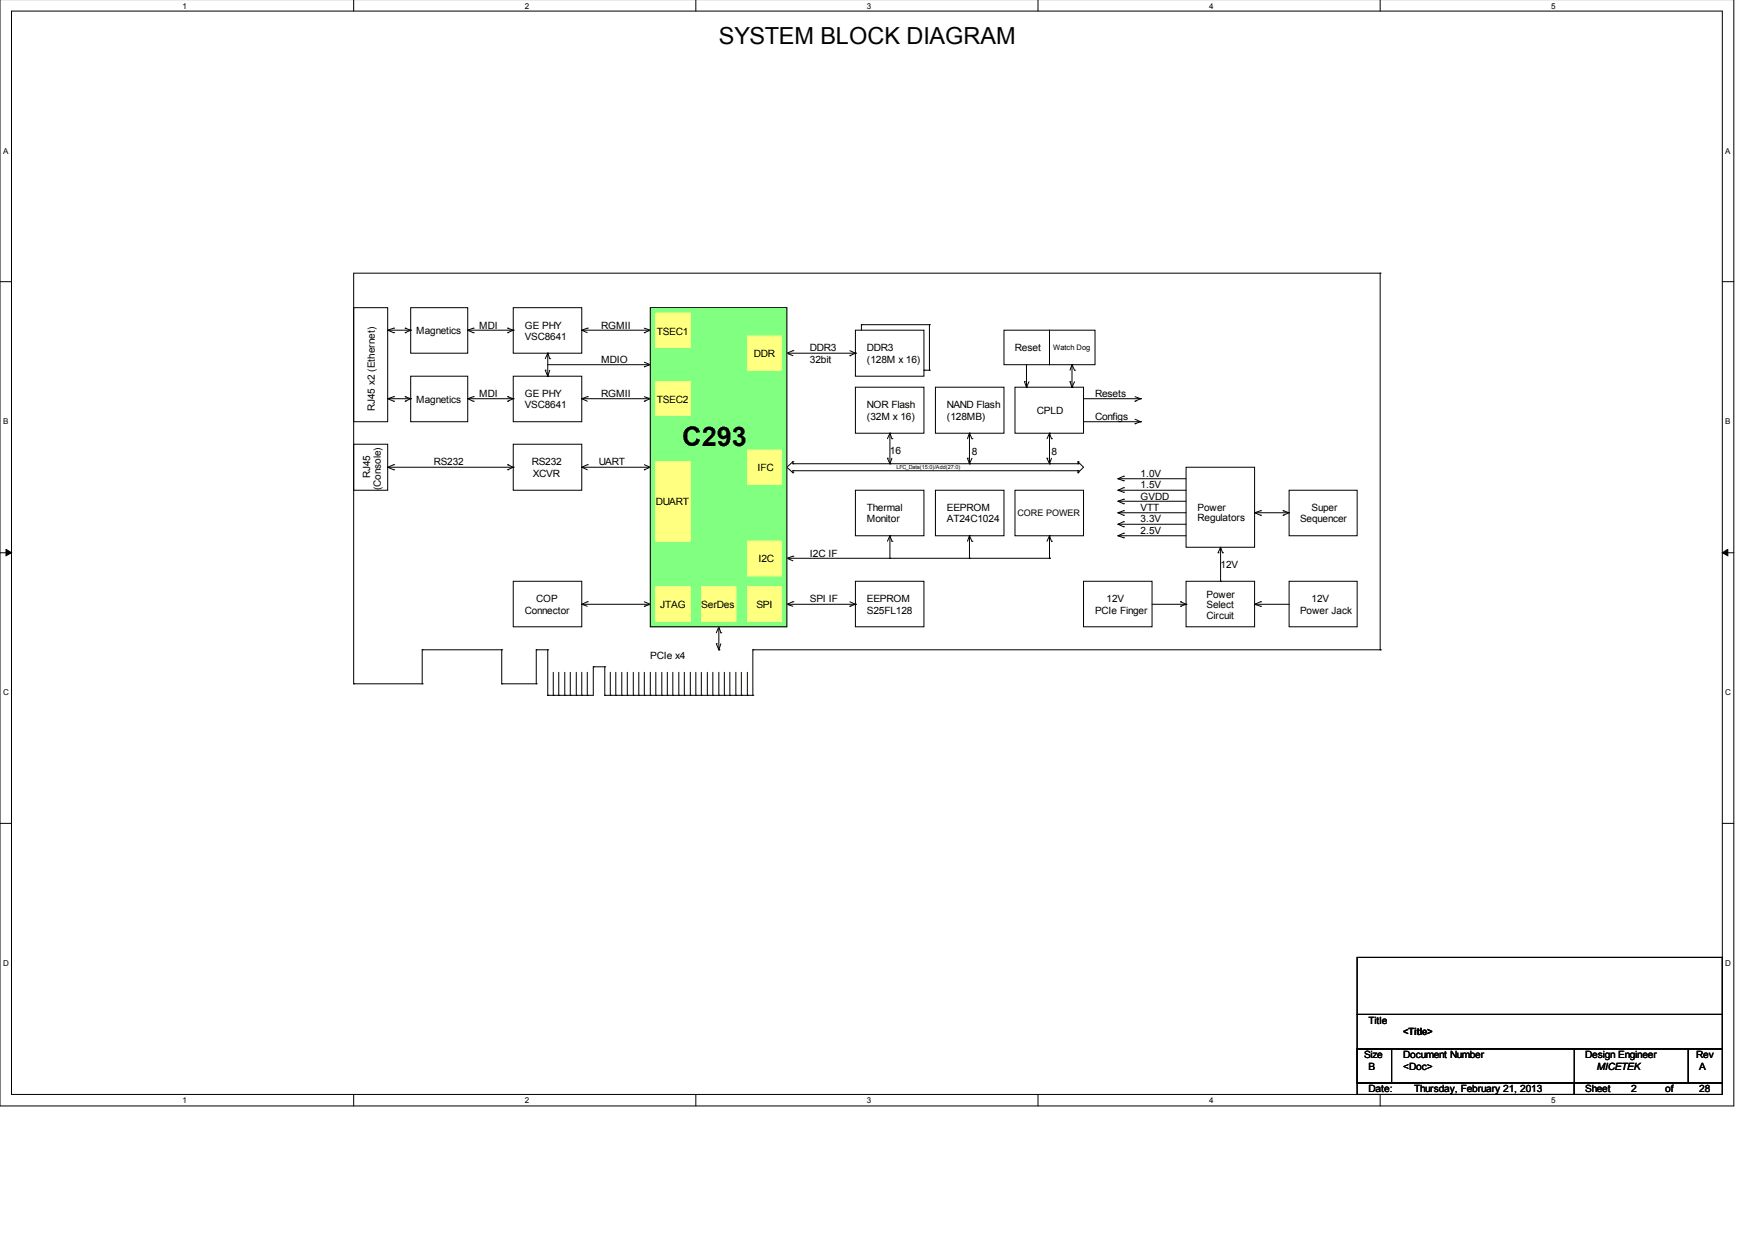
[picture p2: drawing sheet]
<svg xmlns="http://www.w3.org/2000/svg" width="297mm" height="210mm" viewBox="0 0 297 210" stroke-linecap="round" stroke-linejoin="round" font-family="sans-serif">
<path d="M0 -.1v187.3h293.5v-187.3M1.9 1.9h289.6v183.4h-289.6z" fill="none" stroke="#000" stroke-width=".17"/>
<g fill="#fff">
<path d="M30.9 .2h.7v1.4h-.7z"/>
<path d="M30.9 185.5h.7v1.5h-.7z"/>
</g>
<path d="M59.9 -.1v2M59.9 185.3v1.9" fill="none" stroke="#000" stroke-width=".17"/>
<g fill="#fff">
<path d="M88.8 .2h.7v1.4h-.7z"/>
<path d="M88.8 185.5h.7v1.5h-.7z"/>
</g>
<path d="M117.8 -.1v2M117.8 185.3v1.9" fill="none" stroke="#000" stroke-width=".17"/>
<g fill="#fff">
<path d="M146.7 .2h.7v1.4h-.7z"/>
<path d="M146.7 185.5h.7v1.5h-.7z"/>
</g>
<path d="M175.7 -.1v2M175.7 185.3v1.9" fill="none" stroke="#000" stroke-width=".17"/>
<g fill="#fff">
<path d="M204.6 .2h.7v1.4h-.7z"/>
<path d="M204.6 185.5h.7v1.5h-.7z"/>
</g>
<path d="M233.6 -.1v2M233.6 185.3v1.9" fill="none" stroke="#000" stroke-width=".17"/>
<g fill="#fff">
<path d="M262.6 .2h.6v1.4h-.6z"/>
<path d="M262.6 185.5h.6v1.5h-.6z"/>
<path d="M.5 24.7h.9v1.5h-.9z"/>
<path d="M292 24.7h.9v1.5h-.9z"/>
<path d="M.5 70.5h.9v1.5h-.9z"/>
<path d="M292 70.5h.9v1.5h-.9z"/>
</g>
<path d="M0 47.7h1.9M291.5 47.7h2" fill="none" stroke="#000" stroke-width=".17"/>
<g fill="#fff">
<path d="M.5 116.4h.9v1.5h-.9z"/>
<path d="M292 116.4h.9v1.5h-.9z"/>
</g>
<path d="M0 93.6h1.9M291.5 93.6h2" fill="none" stroke="#000" stroke-width=".17"/>
<path d="M1 93l.9 .6-.9 .5zM291.5 93.6l.9-.6v1.1z" fill="#000" stroke="#000" stroke-width=".17"/>
<g fill="#fff">
<path d="M.5 162.2h.9v1.5h-.9z"/>
<path d="M292 162.2h.9v1.5h-.9z"/>
</g>
<g fill="none" stroke="#000" stroke-width=".17">
<path d="M59.9 52.1h5.7v19.3h-5.7zM65.6 55.9h3.9M65.6 55.9l1 .4M66.6 55.6h.1M66.6 56.3h.1M66.6 55.6l-1 .3M68.6 56.3h.1M68.6 55.6h.1M68.6 55.6l.9 .3M69.5 52.1h9.7v7.7h-9.7zM69.5 55.9h.1M69.5 55.9l-.9 .4"/>
<path d="M79.2 55.9h7.7M79.2 55.9l.9 .4M80.1 55.6h.1M80.1 56.3h.1M80.1 55.6l-.9 .3M85.9 56.3h.1M85.9 55.6h.1M85.9 55.6l1 .3M86.9 52.1h11.6v7.7h-11.6zM86.9 55.9h.1M86.9 55.9l-1 .4M92.7 59.8h.1"/>
<path d="M92.7 59.8v3.9M92.7 59.8l-.4 .9M92.7 59.8l.3 .9M98.5 55.9h.1M98.5 55.9h11.6M98.5 55.9l.9 .4M99.4 55.6h.1M99.4 55.6l-.9 .3M109.1 56.3h.1M109.1 55.6l1 .3M110.1 52.1h23.1v54h-23.1zM110.1 55.9h.1"/>
<path d="M110.1 55.9l-1 .4M133.2 59.8h.1M133.2 59.8h11.6M133.2 59.8l1 .4M134.2 59.4h.1M134.2 59.4l-1 .4M143.8 59.4l1 .4M144.8 55.9h11.6v7.8h-11.6zM144.8 59.8h.1M144.8 59.8l-1 .4M145.8 55h.1M145.8 55v.9"/>
<path d="M145.8 55h11.5M157.3 55h.1M157.3 55v7.7M169.9 55.9h7.7v5.8h-7.7zM177.6 55.9h7.7v5.8h-7.7zM233.6 46.2h.1M233.6 46.2h-173.7v69.6M233.6 46.2v63.8M59.9 75.2h5.7v7.8h-5.7zM65.6 67.5h3.9M65.6 79.1h21.3M65.6 67.5l1 .4"/>
<path d="M65.6 79.1l1 .4M66.6 67.2h.1M66.6 67.9h.1M66.6 78.7h.1M66.6 79.5h.1M66.6 67.2l-1 .3M66.6 78.7l-1 .4M68.6 67.9h.1M68.6 67.2h.1M68.6 67.2l.9 .3M69.5 63.7h9.7v7.7h-9.7zM69.5 67.5h.1"/>
<path d="M69.5 67.5l-.9 .4M79.2 67.5h7.7M79.2 67.5l.9 .4M80.1 67.2h.1M80.1 67.9h.1M80.1 67.2l-.9 .3M85.9 67.9h.1M85.9 67.2h.1M85.9 79.5h.1M85.9 78.7h.1M85.9 67.2l1 .3M85.9 78.7l1 .4"/>
<path d="M86.9 63.7h11.6v7.7h-11.6zM86.9 75.2h11.6v7.8h-11.6zM86.9 67.5h.1M86.9 79.1h.1M86.9 67.5l-1 .4M86.9 79.1l-1 .4M92.3 62.7h.1M92.3 62.7l.4 1M92.7 63.7h.1M92.7 61.7h17.4M93 60.7h.1M93 62.7l-.3 1"/>
<path d="M98.5 67.5h.1M98.5 79.1h.1M98.5 67.5h11.6M98.5 67.5l.9 .4M98.5 79.1h11.6M98.5 79.1l.9 .4M99.4 67.2h.1M99.4 78.7h.1M99.4 67.2l-.9 .3M99.4 78.7l-.9 .4M109.1 67.9h.1M109.1 62.1h.1"/>
<path d="M109.1 79.5h.1M109.1 67.2l1 .3M109.1 61.3l1 .4M109.1 78.7l1 .4M110.1 67.5h.1M110.1 61.7h.1M110.1 79.1h.1M110.1 67.5l-1 .4M110.1 61.7l-1 .4M110.1 79.1l-1 .4M134.2 78.2h.1M134.2 78.5h.1"/>
<path d="M134.2 79.7h.1M134.2 79.7h48.3M134.2 78.5h48.3M134.2 78.2l-1 .9 1 .9M134.2 78.2v.3M134.2 79.7v.3M143.8 60.2h.1M144.8 65.5h11.6v7.8h-11.6zM150.2 77.6h.1M150.2 77.6l.4 .9M150.6 78.5h.1M150.6 73.3h.1"/>
<path d="M150.6 73.3v5.2M150.6 73.3l-.4 1M150.6 73.3l.4 1M151 74.3h.1M151 77.6l-.4 .9M156.4 62.7h.1M156.4 62.7h.9M157.3 62.7h.1M158.3 65.5h11.6v7.8h-11.6zM163.7 77.6h.1M163.7 77.6l.4 .9M164.1 78.5h.1"/>
<path d="M164.1 73.3h.1M164.1 73.3v5.2M164.1 73.3l-.4 1M164.1 73.3l.4 1M164.5 74.3h.1M164.5 77.6l-.4 .9M171.8 65.5h11.6v7.8h-11.6zM173.4 64.6h.1M173.4 64.6l.3 .9M173.7 65.5h.1M173.7 61.7v3.8M174.2 64.6l-.5 .9"/>
<path d="M177.2 77.6h.1M177.2 77.6l.4 .9M177.6 78.5h.1M177.6 73.3h.1M177.6 73.3v5.2M177.6 73.3l-.4 1M177.6 73.3l.4 1M178 74.3h.1M178 77.6l-.4 .9M181.1 64.6h.1M181.1 64.6l.3 .9M181.4 61.7h.1"/>
<path d="M181.4 65.5h.1M181.4 61.7l-.3 1M181.4 61.7l.5 1M181.4 61.7v3.8M181.9 62.7h.1M181.9 64.6l-.5 .9M182.5 79.7h.1M182.5 78.5h.1M182.5 78.2h.1M182.5 78.2l.9 .9-.9 .9M182.5 78.2v.3M182.5 79.7v.3"/>
<path d="M183.4 67.5h9.6M183.4 71.4h9.6M192.1 67.9h.1M192.1 71.7h.1M192.1 67.2l.9 .3M192.1 71l.9 .4M193 67.5h.1M193 71.4h.1M193 67.5l-.9 .4M193 71.4l-.9 .3M200.7 79.1h11.6v13.5h-11.6zM86.9 98.4h11.6v7.7h-11.6z"/>
<path d="M133.2 94.5h.1M133.2 94.5h44.4M133.2 94.5l1 .4M134.2 94.2h.1M134.2 80h.1M134.2 94.2l-1 .3M144.8 98.4h11.6v7.7h-11.6zM144.8 83h11.6v7.7h-11.6zM150.6 90.7h.1M150.6 94.5h.1M150.6 90.7l-.4 .9M150.6 90.7l.4 .9"/>
<path d="M150.6 90.7v3.8M151 91.6h.1M158.3 83h11.6v7.7h-11.6zM164.1 94.5h.1M164.1 90.7h.1M164.1 90.7v3.8M164.1 90.7l.4 .9M164.1 90.7l-.4 .9M164.5 91.6h.1M171.8 83h11.6v7.7h-11.6zM177.6 94.5h.1M177.6 90.7h.1"/>
<path d="M177.6 90.7l-.4 .9M177.6 90.7l.4 .9M177.6 90.7v3.8M178 91.6h.1M182.5 80h.1M183.4 98.4h11.6v7.7h-11.6zM189.2 86.8h.1M189.2 88.7h.1M189.2 90.7h.1M189.2 84.9h.1M189.2 81h.1M189.2 83h.1"/>
<path d="M189.2 86.8h11.5M189.2 86.8l1 .4M189.2 88.7h11.5M189.2 88.7l1 .5M189.2 90.7h11.5M189.2 90.7l1 .3M189.2 84.9h11.5M189.2 84.9l1 .4M189.2 81l1 .4M189.2 81h11.5M189.2 83h11.5M189.2 83l1 .3"/>
<path d="M190.2 87.2h.1M190.2 86.5h.1M190.2 89.2h.1M190.2 88.3h.1M190.2 91h.1M190.2 90.3h.1M190.2 84.5h.1M190.2 85.3h.1M190.2 80.6h.1M190.2 81.4h.1M190.2 82.6h.1M190.2 83.3h.1"/>
<path d="M190.2 86.5l-1 .3M190.2 88.3l-1 .4M190.2 90.3l-1 .4M190.2 84.5l-1 .4M190.2 80.6l-1 .4M190.2 82.6l-1 .4M200.7 98.4h11.6v7.7h-11.6zM206.2 93.6h.1M206.6 98.4h.1M206.6 92.6l.3 1M206.6 92.6v5.8M206.6 92.6l-.4 1"/>
<path d="M206.9 93.6h.1M212.3 86.8h.1M212.3 86.8h5.9M212.3 86.8l1.1 .4M213.4 87.2h.1M213.4 86.5h.1M213.4 86.5l-1.1 .3M217.2 86.5h.1M217.2 87.2h.1M217.2 86.5l1 .3M218.2 98.4h11.5v7.7h-11.5zM218.2 83h11.5v7.7h-11.5z"/>
<path d="M218.2 86.8l-1 .4M59.9 115.8h.1M59.9 115.8h11.6M71.5 115.8h.1M71.5 110h.1M71.5 110v5.8M71.5 110h13.4M84.9 110h.1M84.9 115.8h.1M84.9 115.8h5.9M84.9 110v5.8M90.8 115.8h.1"/>
<path d="M90.8 110h.1M90.8 110h1.9M90.8 110v5.8M92.7 110h.1M92.7 117.7h.1M92.7 110v7.7M93.6 117.7h.1M93.6 113.8v3.9M94.6 117.7h.1M94.6 113.8v3.9M95.6 117.7h.1M95.6 113.8v3.9"/>
<path d="M96.5 117.7h.1M96.5 113.8v3.9M97.5 117.7h.1M97.5 113.8v3.9M98.5 102.3h.1M98.5 117.7h.1M98.5 102.3h11.6M98.5 102.3l.9 .3M98.5 113.8v3.9M99.4 101.9h.1M99.4 117.7h.1M99.4 101.9l-.9 .4"/>
<path d="M99.4 113.8v3.9M100.4 112.9h.1M100.4 112.9v4.8h-7.7M100.4 112.9h2M102.4 112.9h.1M102.4 117.7h.1M102.4 112.9v4.8M102.4 117.7h25M103.3 117.7h.1M103.3 113.8v3.9M104.2 117.7h.1M104.2 113.8v3.9"/>
<path d="M105.2 117.7h.1M105.2 113.8v3.9M106.2 117.7h.1M106.2 113.8v3.9M107.2 117.7h.1M107.2 113.8v3.9M108.1 117.7h.1M108.1 113.8v3.9M109.1 102.6h.1M109.1 117.7h.1M109.1 101.9l1 .4M109.1 113.8v3.9"/>
<path d="M110.1 102.3h.1M110.1 117.7h.1M110.1 102.3l-1 .3M110.1 113.8v3.9M111 117.7h.1M111 113.8v3.9M112 117.7h.1M112 113.8v3.9M112.9 117.7h.1M112.9 113.8v3.9M113.9 117.7h.1M113.9 113.8v3.9"/>
<path d="M114.9 117.7h.1M114.9 113.8v3.9M115.8 117.7h.1M115.8 113.8v3.9M116.8 117.7h.1M116.8 113.8v3.9M117.8 117.7h.1M117.8 113.8v3.9M118.7 117.7h.1M118.7 113.8v3.9M119.7 117.7h.1M119.7 113.8v3.9"/>
<path d="M120.6 117.7h.1M120.6 113.8v3.9M121.2 109h.1M121.2 109l.5 1M121.7 117.7h.1M121.7 106.1h.1M121.7 110h.1M121.7 106.1v3.9M121.7 113.8v3.9M121.7 106.1l-.5 1M121.7 106.1l.3 1M122 107.1h.1"/>
<path d="M122 109l-.3 1M122.6 117.7h.1M122.6 113.8v3.9M123.5 117.7h.1M123.5 113.8v3.9M124.5 117.7h.1M124.5 113.8v3.9M125.5 117.7h.1M125.5 113.8v3.9M126.5 117.7h.1M126.5 113.8v3.9M127.4 110h.1"/>
<path d="M127.4 117.7h.1M127.4 110h106.2M127.4 110v7.7M133.2 102.3h.1M133.2 102.3h11.6M133.2 102.3l1 .3M134.2 101.9h.1M134.2 101.9l-1 .4M143.8 102.6h.1M143.8 101.9l1 .4M144.8 102.3h.1M144.8 102.3l-1 .3"/>
<path d="M195 102.3h5.7M199.8 102.6h.1M199.8 101.9h.1M199.8 101.9l.9 .4M200.7 102.3h.1M200.7 102.3l-.9 .3M212.3 102.3h.1M212.3 102.3h5.9M212.3 102.3l1.1 .3M213.4 101.9h.1M213.4 102.6h.1M213.4 101.9l-1.1 .4"/>
<path d="M233.6 110h.1M0 139.4h1.9M291.5 139.4h2M229.7 162.1h61.8v9.6h-61.8zM229.7 171.7h61.8v5.9h-61.8zM229.7 177.6h5.8v5.7h-5.8zM229.7 177.6h56.1v5.7h-56.1zM266.4 177.6h.1M266.4 177.6v5.7M285.8 177.6h5.7v5.7h-5.7zM229.7 183.3h36.7v2h-36.7zM266.4 183.3h25.1v2h-25.1z"/>
</g>
<path d="M110.1 52.1h23.1v54h-23.1z" fill-rule="evenodd" fill="#80ff80" stroke="#80ff80" stroke-width=".17"/>
<g fill="#ffff80" stroke="#ffff80" stroke-width=".17">
<path d="M111 64.6h5.8v5.8h-5.8z" fill-rule="evenodd"/>
<path d="M111 78.2h5.8v13.4h-5.8z" fill-rule="evenodd"/>
<path d="M111 99.3h5.8v5.9h-5.8z" fill-rule="evenodd"/>
<path d="M118.7 99.3h5.8v5.9h-5.8z" fill-rule="evenodd"/>
<path d="M126.5 99.3h5.7v5.9h-5.7z" fill-rule="evenodd"/>
<path d="M126.5 91.6h5.7v5.9h-5.7z" fill-rule="evenodd"/>
<path d="M126.5 76.2h5.7v5.8h-5.7z" fill-rule="evenodd"/>
<path d="M126.5 56.9h5.7v5.8h-5.7z" fill-rule="evenodd"/>
<path d="M111 53h5.8v5.9h-5.8z" fill-rule="evenodd"/>
</g>
<text font-size="4.6" x="115.5" y="75.5">C293</text>
<text font-size="4" x="121.7" y="7.5">SYSTEM BLOCK DIAGRAM</text>
<g font-size="1.7">
<text x="70.4" y="56.6">Magnetics</text>
<text x="81.1" y="55.6">MDI</text>
<text x="88.8" y="55.6">GE PHY</text>
<text x="88.8" y="57.5">VSC8641</text>
<text x="101.8" y="55.6">RGMII</text>
<text x="111.2" y="56.7">TSEC1</text>
<text x="137.1" y="59.5">DDR3</text>
<text x="146.7" y="59.5">DDR3</text>
<text x="171.8" y="59.5">Reset</text>
<text x="101.8" y="61.4">MDIO</text>
<text x="127.6" y="60.5">DDR</text>
<text x="137.1" y="61.4">32bit</text>
<text x="146.7" y="61.4">(128M x 16)</text>
<text x="63.4" y="69.6" transform="rotate(-90 63.4 69.6)">RJ45 x2 (Ethernet)</text>
<text x="70.4" y="68.2">Magnetics</text>
<text x="81.1" y="67.2">MDI</text>
<text x="88.8" y="67.2">GE PHY</text>
<text x="88.8" y="69.1">VSC8641</text>
<text x="101.8" y="67.2">RGMII</text>
<text x="111.2" y="68.2">TSEC2</text>
<text x="146.7" y="69.1">NOR Flash</text>
<text x="146.7" y="71">(32M x 16)</text>
<text x="160.3" y="71">(128MB)</text>
<text x="160.3" y="69.1">NAND Flash</text>
<text x="175.5" y="70.1">CPLD</text>
<text x="185.3" y="67.2">Resets</text>
<text x="185.3" y="71">Configs</text>
<text x="150.6" y="76.8">16</text>
<text x="164.5" y="77.1">8</text>
<text x="178" y="77.1">8</text>
<text x="62.7" y="81" transform="rotate(-90 62.7 81)">RJ45</text>
<text x="64.4" y="83" transform="rotate(-90 64.4 83)">(Console)</text>
<text x="73.4" y="78.8">RS232</text>
<text x="90" y="78.8">RS232</text>
<text x="90.2" y="80.7">XCVR</text>
<text x="101.3" y="78.8">UART</text>
<text x="128.2" y="79.8">IFC</text>
<text x="193" y="80.7">1.0V</text>
<text x="193" y="82.6">1.5V</text>
<text x="111" y="85.5">DUART</text>
<text x="146.7" y="86.5">Thermal</text>
<text x="146.7" y="88.4">Monitor</text>
<text x="160.3" y="88.4">AT24C1024</text>
<text x="160.3" y="86.5">EEPROM</text>
<text x="193" y="88.4">3.3V</text>
<text x="193" y="86.5">VTT</text>
<text x="193" y="84.6">GVDD</text>
<text x="202.7" y="86.5">Power</text>
<text x="202.7" y="88.2">Regulators</text>
<text x="220" y="88.4">Sequencer</text>
<text x="222" y="86.5">Super</text>
<text x="128.4" y="95.2">I2C</text>
<text x="137.1" y="94.2">I2C IF</text>
<text x="193" y="90.4">2.5V</text>
<text x="90.8" y="102">COP</text>
<text x="137.1" y="102">SPI IF</text>
<text x="146.7" y="102">EEPROM</text>
<text x="187.3" y="102">12V</text>
<text x="204.2" y="101.2">Power</text>
<text x="206.6" y="96.1">12V</text>
<text x="222" y="102">12V</text>
<text x="88.8" y="103.9">Connector</text>
<text x="111.8" y="102.9">JTAG</text>
<text x="118.7" y="102.9">SerDes</text>
<text x="128" y="102.9">SPI</text>
<text x="146.7" y="103.9">S25FL128</text>
<text x="185.3" y="103.9">PCIe Finger</text>
<text x="204.2" y="103">Select</text>
<text x="204.2" y="104.7">Circuit</text>
<text x="220" y="103.9">Power Jack</text>
<text x="110.1" y="111.6">PCIe x4</text>
<text x="231.6" y="173.3">Title</text>
<text x="230.9" y="179.2">Size</text>
<text x="237.5" y="179.2">Document Number</text>
<text x="237.5" y="175.3">&lt;Title&gt;</text>
<text x="268.3" y="179.2">Design Engineer</text>
<text x="287.1" y="179.2">Rev</text>
<text x="231.6" y="184.9">Date:</text>
<text x="231.6" y="181.1">B</text>
<text x="237.5" y="181.1">&lt;Doc&gt;</text>
<text x="239.4" y="184.9">Thursday, February 21, 2013</text>
<text x="268.3" y="184.9">Sheet</text>
<text x="270.3" y="181.1">MICETEK</text>
<text x="276.1" y="184.9">2</text>
<text x="281.9" y="184.9">of</text>
<text x="287.6" y="181.1">A</text>
<text x="287.6" y="184.9">28</text>
</g>
<text font-size="1.5" x="172.2" y="87.3">CORE POWER</text>
<g font-size="1.4">
<text x="30.9" y="1.5">1</text>
<text x="88.8" y="1.5">2</text>
<text x="146.7" y="1.5">3</text>
<text x="204.6" y="1.5">4</text>
<text x="262.6" y="1.5">5</text>
<text x=".5" y="26">A</text>
<text x="292" y="26">A</text>
<text x=".5" y="71.8">B</text>
<text x="292" y="71.8">B</text>
<text x=".5" y="117.7">C</text>
<text x="292" y="117.7">C</text>
<text x=".5" y="163.5">D</text>
<text x="292" y="163.5">D</text>
<text x="30.9" y="186.8">1</text>
<text x="88.8" y="186.8">2</text>
<text x="146.7" y="186.8">3</text>
<text x="204.6" y="186.8">4</text>
<text x="262.6" y="186.8">5</text>
</g>
<text font-size="1.3" x="178.2" y="59.2">Watch Dog</text>
<text font-size=".9" x="151.7" y="79.4">LFC_Data(15:0)/Add(27:0)</text>
</svg>
